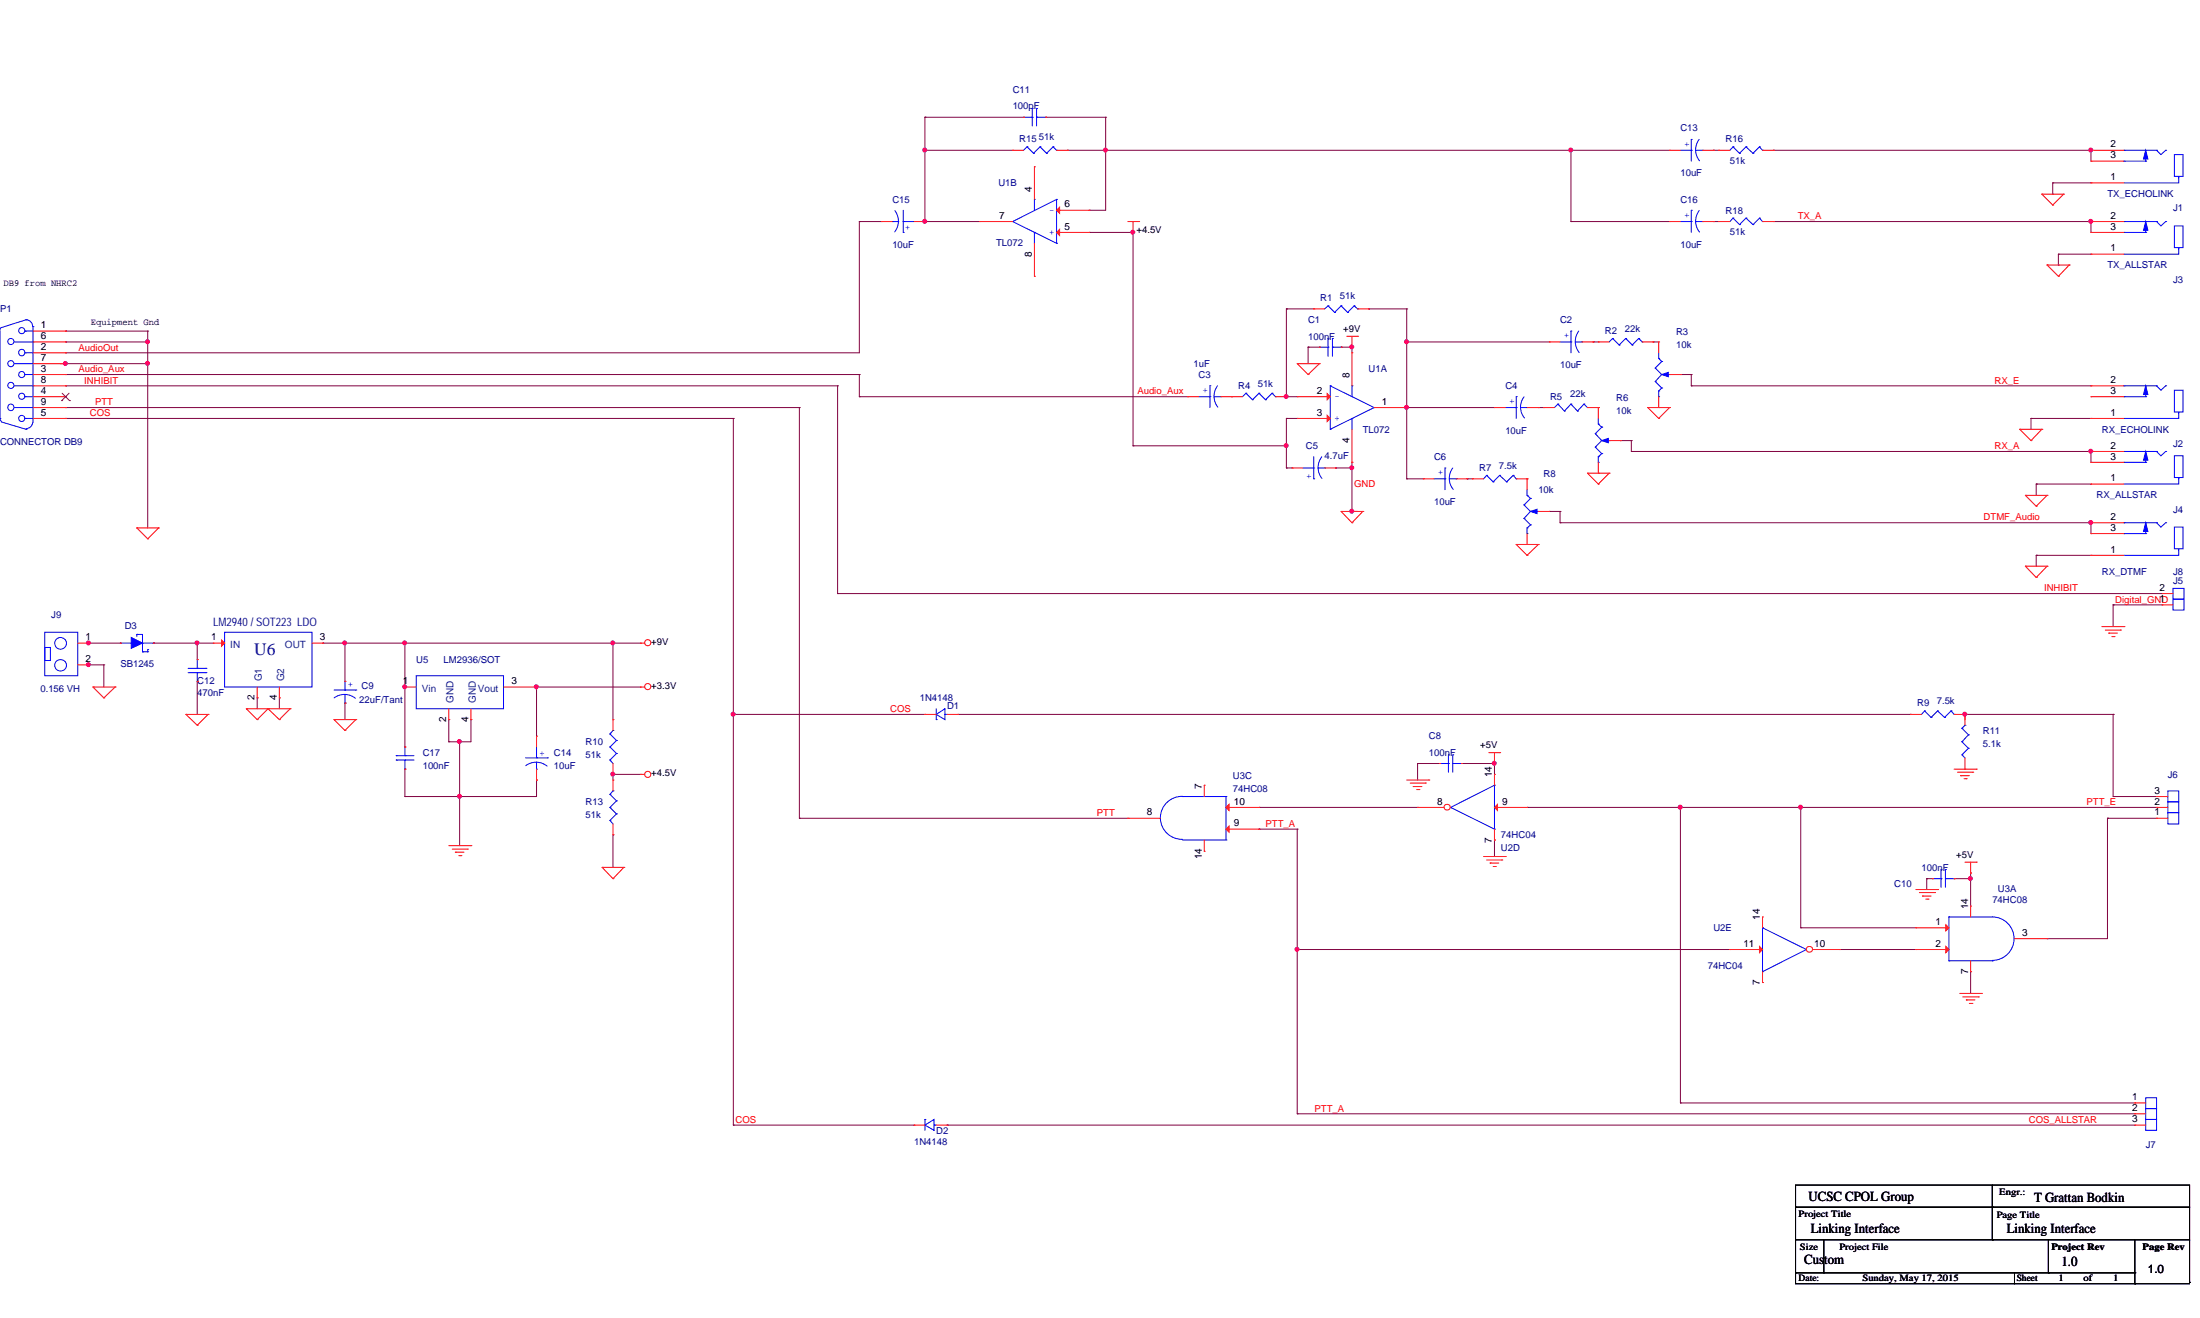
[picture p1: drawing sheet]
<svg xmlns="http://www.w3.org/2000/svg" width="214mm" height="128mm" viewBox="0 0 214 128" stroke-linecap="round" stroke-linejoin="round" font-family="sans-serif">
<g fill="none" stroke="#800040" stroke-width=".1">
<path d="M90.1 14.6h.1M90.1 11.4h.1M90.1 14.6h8.6M90.1 11.4v10.2M90.1 11.4h9.6M101.9 11.4h.1M101.9 11.4h5.8M104 14.6h.1M104 14.6h58.7M107.7 14.6h.1M107.7 11.4h.1M107.7 11.4v9.1h-1.6"/>
<path d="M153.1 14.6h.1M153.1 14.6v7M167 14.6h.1M167 14.6h.5M172.8 14.6h.1M172.8 14.6h31M200 17.8h.1M200 18.9h.1M200 17.8h3.8M200 17.8v1.1M203.8 14.6h.1M203.8 14.6v1.1"/>
<path d="M5.9 35.4h.1M5.9 35.4h8.5M6.4 32.2h.1M6.4 33.3h.1M6.4 35.4h.1M6.4 34.4h.1M6.4 39.7h.1M6.4 37.6h.1M6.4 36.5h.1M6.4 36.5h77.3M6.4 32.2h8M6.4 33.3h8"/>
<path d="M6.4 39.7h71.5M6.4 37.6h75.2M14.4 32.2h.1M14.4 35.4h.1M14.4 33.3h.1M14.4 32.2v19.2M77.9 39.7h.1M77.9 39.7v40M81.6 37.6h.1M81.6 37.6v20.2M83.7 38.6h.1M83.7 21.6h.1"/>
<path d="M83.7 36.5h.1M83.7 21.6v12.8h-77.3M83.7 21.6h2.2M83.7 38.6h32M83.7 36.5v2.1M90.1 21.6h.1M90.1 21.6h5.4M106.1 22.6h.1M106.1 20.5h.1M106.1 22.6h4.3M110.4 22.6h.1M110.4 22.6v20.8"/>
<path d="M125.3 30.1h.1M125.3 38.6h.1M125.3 38.6h1.1M125.3 30.1v8.5M125.3 30.1h2.7M127.5 33.8h.1M127.5 33.8v1.6M127.5 33.8h1.1M130.7 33.8h.1M130.7 33.8h1M131.7 33.8h.1M131.7 33.8v.6"/>
<path d="M133.3 30.1h.1M133.3 30.1h3.8M137.1 39.7h.1M137.1 33.3h.1M137.1 30.1h.1M137.1 33.3h13.9M137.1 30.1v16.5M137.1 39.7h8.5M149.9 39.7h.1M149.9 39.7h.5M153.1 21.6h.1M153.1 21.6h9.6"/>
<path d="M155.2 33.3h.1M155.2 33.3h.5M161.1 33.3h.1M161.1 33.3h.5M163.7 36.5h.1M163.7 36.5h1.1M164.8 36.5h.1M164.8 37.6h.1M164.8 37.6h39M164.8 36.5v1.1M167 21.6h.1M167 21.6h.5"/>
<path d="M172.8 21.6h31M200.6 24.8h.1M200.6 25.8h.1M200.6 24.8h3.2M200.6 24.8v1M203.8 21.6h.1M203.8 21.6v1M6.4 40.8h.1M6.4 40.8h65.1M71.5 40.8h.1M71.5 40.8v68.8M81.6 57.8h.1"/>
<path d="M81.6 57.8h129.1M110.4 43.4h.1M110.4 43.4h14.9M125.3 40.8h.1M125.3 43.4h.1M125.3 45.6h.1M125.3 40.8v4.8M125.3 40.8h1.1M125.3 45.6h.6M130.1 45.6h.1M130.1 45.6h1.6M131.7 49.8h.1"/>
<path d="M131.7 45.6h.1M131.7 45h.1M131.7 49.8h.6M131.7 45v4.8M137.1 46.6h.1M137.1 46.6h1.6M143 46.6h.1M143 46.6h.5M151 49.8h.1M151 49.8h1M152 49.8h.1M152 50.9h.1"/>
<path d="M152 49.8v1.1M152 50.9h51.8M157.9 42.9h.1M157.9 42.9h1.1M159 42.9h.1M159 44h.1M159 42.9v1.1M159 44h44.8M197.9 40.8h.1M197.9 40.8v1M197.9 40.8h5.9M198.4 47.2h.1"/>
<path d="M198.4 54.1h.1M198.4 47.2v1.1M198.4 54.1v1.1M198.4 47.2h5.4M198.4 54.1h5.4M203.8 44h.1M203.8 50.9h.1M203.8 44v1M203.8 50.9v1.1M205.9 58.9h.1M205.9 58.9h4.8M205.9 58.9v2.1"/>
<path d="M8.6 64.8h.1M8.6 62.6h.1M8.6 62.6h3.1M8.6 64.8h1.5M10.1 64.8h.1M10.1 64.8v2.1M14.9 62.6h.1M14.9 62.6h5.9M19.2 66.4h.1M19.2 62.6h.1M19.2 62.6v1.7M19.2 66.4v3.2"/>
<path d="M25.1 68h.1M25.1 68v1M27.2 68h.1M27.2 68v1M31.5 62.6h.1M31.5 62.6h30.9M33.6 68.5h.1M33.6 62.6h.1M33.6 62.6v3.8M33.6 68.5v1.6M39.5 74.9h.1M39.5 77.6h.1"/>
<path d="M39.5 62.6h.1M39.5 66.9h.1M39.5 62.6v10.2M39.5 74.9v2.7M43.7 70.1h.1M43.7 72.3h.1M43.7 70.1v2.2M44.8 77.6h.1M44.8 72.3h.1M44.8 72.3v10.1M45.9 70.1h.1M45.9 70.1v2.2h-2.2"/>
<path d="M52.3 76h.1M52.3 66.9h.1M52.3 76v1.6h-12.8M52.3 66.9v4.8M52.3 66.9h10.1M59.7 75.4h.1M59.7 62.6h.1M59.7 62.6v7.5M59.7 75.4v.6M59.7 75.4h2.7M71.5 69.6h.1M71.5 69.6h18.6"/>
<path d="M77.9 79.7h.1M77.9 79.7h32M93.3 69.6h92.8M122.7 78.6h.1M122.7 78.6h15.4M138.1 74.4h.1M138.1 74.4v1.6M138.1 74.4h2.2M142.4 74.4h.1M142.4 74.4h3.2M145.6 74.4h.1M145.6 74.4v1"/>
<path d="M148.8 78.6h.1M148.8 78.6h61.3M163.7 78.6h.1M163.7 78.6v28.8M175.5 78.6h.1M175.5 78.6v11.8M186.1 69.6h.1M191.5 69.6h.1M191.5 69.6h14.4M191.5 69.6v.5M205.4 79.7h.1M205.4 79.7v11.7h-5.9"/>
<path d="M205.4 79.7h4.7M205.9 69.6h.1M205.9 69.6v8h4.2M210.1 77.6h.1M59.7 81.3h.1M59.7 81.3v3.2M122.7 80.8h.1M122.7 80.8h3.7M126.4 92.5h.1M126.4 80.8h.1M126.4 80.8v27.7M126.4 92.5h42.2"/>
<path d="M145.6 81.8h.1M145.6 81.8v1.6M175.5 90.4h.1M175.5 90.4h11.2M179.2 92.5h.1M179.2 92.5h7.5M187.7 85.6h.1M187.7 85.6h.6M187.7 85.6v1M190.4 85.6h.1M190.4 85.6h1.6M192 94.6h.1"/>
<path d="M192 85.6h.1M192 85h.1M192 85v3.3M192 94.6v2.2M199.5 91.4h.1M71.5 109.6h.1M71.5 109.6h17.6M92.3 109.6h.1M92.3 109.6h115.7M126.4 108.5h.1M126.4 108.5h81.6M163.7 107.4h.1"/>
<path d="M163.7 107.4h44.3"/>
</g>
<g fill="#f0f" stroke="#f0f" stroke-width=".1">
<path d="M71.3 69.4h.3v.3h-.3z"/>
<path d="M14.2 35.3h.3v.2h-.3z"/>
<path d="M6.2 35.3h.3v.2h-.3z"/>
<path d="M110.2 22.5h.3v.3h-.3z"/>
<path d="M152.9 14.5h.3v.2h-.3z"/>
<path d="M107.6 14.5h.2v.2h-.2z"/>
<path d="M90 21.4h.2v.3h-.2z"/>
<path d="M90 14.5h.2v.2h-.2z"/>
<path d="M136.9 39.5h.3v.3h-.3z"/>
<path d="M14.2 33.1h.3v.3h-.3z"/>
<path d="M125.2 38.5h.3v.3h-.3z"/>
<path d="M203.6 21.4h.3v.3h-.3z"/>
<path d="M59.6 75.3h.2v.2h-.2z"/>
<path d="M136.9 33.1h.3v.3h-.3z"/>
<path d="M191.9 85.4h.2v.3h-.2z"/>
<path d="M145.5 74.2h.2v.3h-.2z"/>
<path d="M131.6 33.7h.3v.2h-.3z"/>
<path d="M125.2 43.3h.3v.2h-.3z"/>
<path d="M203.6 14.5h.3v.2h-.3z"/>
<path d="M44.6 77.4h.3v.3h-.3z"/>
<path d="M44.6 72.1h.3v.3h-.3z"/>
<path d="M59.6 62.5h.2v.3h-.2z"/>
<path d="M52.1 66.8h.3v.2h-.3z"/>
<path d="M131.6 49.7h.3v.2h-.3z"/>
<path d="M131.6 45.4h.3v.3h-.3z"/>
<path d="M8.5 64.6h.2v.3h-.2z"/>
<path d="M39.3 66.8h.3v.2h-.3z"/>
<path d="M19.1 62.5h.2v.3h-.2z"/>
<path d="M8.5 62.5h.2v.3h-.2z"/>
<path d="M39.3 62.5h.3v.3h-.3z"/>
<path d="M33.5 62.5h.2v.3h-.2z"/>
<path d="M203.6 50.8h.3v.2h-.3z"/>
<path d="M203.6 43.8h.3v.3h-.3z"/>
<path d="M175.3 78.5h.3v.3h-.3z"/>
<path d="M126.2 92.3h.3v.3h-.3z"/>
<path d="M163.6 78.5h.3v.3h-.3z"/>
<path d="M191.3 69.4h.3v.3h-.3z"/>
</g>
<g fill="none" stroke="#f00" stroke-width=".1">
<path d="M199 18.9h.1M199 18.9h2.1M199 18.9l1 1.1M200 20h.1M201.1 18.9h.1M201.1 18.9l-1.1 1.1M109.9 21.6h1.1M110.4 22.6h.1M110.4 21.6v1M111 21.6h.1M126.4 35.4h.1M126.4 35.4h2.2"/>
<path d="M126.4 35.4l1.1 1.1M127.5 36.5h.1M128.6 35.4h.1M128.6 35.4l-1.1 1.1M131.2 32.8h1.1M131.7 33.8h.1M131.7 32.8v1M132.3 32.8h.1M160.6 39.7h.1M160.6 39.7h2.1M160.6 39.7l1 1.1M162.7 39.7h.1"/>
<path d="M162.7 39.7l-1.1 1.1M199.5 25.8h.1M199.5 25.8h2.1M199.5 25.8l1.1 1.1M200.6 26.9h.1M201.6 25.8h.1M201.6 25.8l-1 1.1M13.3 51.4h.1M13.3 51.4h2.2M13.3 51.4l1.1 1.1M14.4 52.5h.1M15.5 51.4h.1"/>
<path d="M15.5 51.4l-1.1 1.1M130.7 49.8h.1M130.7 49.8h2.1M130.7 49.8l1 1.1M131.7 50.9h.1M132.8 49.8h.1M132.8 49.8l-1.1 1.1M147.7 53h.1M147.7 53h2.2M147.7 53l1.1 1.1M148.8 54.1h.1M149.9 53h.1"/>
<path d="M149.9 53l-1.1 1.1M154.7 46.1h.1M154.7 46.1h2.1M154.7 46.1l1 1.1M155.7 47.2h.1M156.8 46.1h.1M156.8 46.1l-1.1 1.1M161.6 40.8h.1M196.8 41.8h.1M196.8 41.8h2.2M196.8 41.8l1.1 1.1M197.4 55.2h.1"/>
<path d="M197.4 48.3h.1M197.4 55.2h2.1M197.4 55.2l1 1.1M197.4 48.3h2.1M197.4 48.3l1 1M197.9 42.9h.1M198.4 56.3h.1M198.4 49.3h.1M199 41.8h.1M199 41.8l-1.1 1.1M199.5 55.2h.1M199.5 48.3h.1"/>
<path d="M199.5 55.2l-1.1 1.1M199.5 48.3l-1.1 1M9.1 66.9h.1M9.1 66.9h2.1M9.1 66.9l1 1.1M10.1 68h.1M11.2 66.9h.1M11.2 66.9l-1.1 1.1M18.1 69.6h.1M18.1 69.6h2.2M18.1 69.6l1.1 1M19.2 70.6h.1"/>
<path d="M20.3 69.6h.1M20.3 69.6l-1.1 1M24 69h.1M24 69h4.3M24 69l1.1 1.1M25.1 70.1h.1M26.1 69h.1M26.1 69l-1 1.1M26.1 69l1.1 1.1M27.2 70.1h.1M28.3 69h.1M28.3 69l-1.1 1.1"/>
<path d="M32.6 70.1h.1M32.6 70.1h2.1M32.6 70.1l1 1.1M33.6 71.2h.1M34.7 70.1h.1M34.7 70.1l-1.1 1.1M52.3 71.7h.1M52.3 76h.1M52.3 71.7v1.1M52.3 74.9v1.1M62.4 62.6h.1M62.4 66.9h.1"/>
<path d="M62.4 75.4h.1M62.4 66.9h.4M62.4 62.6h.4M62.4 75.4h.4M137.1 76h2.1M137.4 76.3h1.5M137.7 76.6h.1M137.7 76.6h.9M138 76.9h.3M138.3 76.9h.1M138.9 76.3h.1M139.2 76h.1"/>
<path d="M145.1 73.3h1M145.6 74.4h.1M145.6 73.3v1.1M146.1 73.3h.1M190.4 74.9h2.2M190.8 75.2h1.4M191.1 75.6h.1M191.1 75.6h.8M191.4 75.9h.2M191.6 75.9h.1M192.2 75.2h.1M192.6 74.9h.1"/>
<path d="M204.8 61h2.2M205.1 61.4h1.5M205.5 61.7h.1M205.5 61.7h.8M205.8 62h.2M206 62h.1M206.6 61.4h.1M207 61h.1M43.7 82.4h2.2M44.1 82.7h1.5M44.4 83h.1M44.4 83h.8"/>
<path d="M44.7 83.3h.2M44.9 83.3h.1M45.6 82.7h.1M45.9 82.4h.1M58.7 84.5h.1M58.7 84.5h2.1M58.7 84.5l1 1.1M59.7 85.6h.1M60.8 84.5h.1M60.8 84.5l-1.1 1.1M144.6 83.4h2.1M144.9 83.8h1.4"/>
<path d="M145.2 84.1h.1M145.2 84.1h.8M145.5 84.4h.2M145.7 84.4h.1M146.3 83.8h.1M146.7 83.4h.1M168.6 92.5h.1M168.6 92.5h3.1M186.7 86.6h2.1M187 86.9h1.5M187.3 87.3h.1M187.3 87.3h.9"/>
<path d="M187.7 87.6h.2M187.9 87.6h.1M188.5 86.9h.1M188.8 86.6h.1M191 96.8h2.1M191.3 97.1h1.5M191.5 84h1.1M191.6 97.4h.1M191.6 97.4h.8M191.9 97.7h.3M192 85h.1M192 84v1"/>
<path d="M192.2 97.7h.1M192.6 84h.1M192.8 97.1h.1M193.1 96.8h.1"/>
<circle cx="63.1" cy="75.4" r=".3"/>
<circle cx="63.1" cy="62.6" r=".3"/>
<circle cx="63.1" cy="66.9" r=".3"/>
</g>
<g fill="none" stroke="#000" stroke-width=".1">
<path d="M175 115.4h38.4v2.2h-38.4zM175 117.6h38.4v3.2h-38.4zM194.1 117.6h.1M194.1 115.4v5.4M175 124h21.3v1h-21.3zM175 124h.1M175 120.8v3.2M177.7 124h.1M177.7 120.8v3.2M194.1 120.8h.1M196.3 124h11.7v1h-11.7zM199.6 124h.1"/>
<path d="M199.6 120.8v3.2M208 124h.1M208 125h.1M208 120.8v3.2M208 125h5.4M213.4 124.9h.1M213.4 120.8v4.1"/>
</g>
<g fill="none" stroke="#00f" stroke-width=".1">
<path d="M51.2 73.8h2.1M52.3 74.2a1.69 1.69 0 0 1 1 .4M52.3 74.2a1.69 1.69 0 0 0-1.1 .4M52.3 74.9h.1M52.3 73.8h.1M52.3 72.8v1M52.3 74.2v.7M53.3 73.8h.1M171.7 94.6h.1M171.7 90.4h.1M171.7 90.4l4.3 2.1M171.7 90.4v4.2"/>
<path d="M176 92.5h.1M176 92.5l-4.3 2.1"/>
</g>
<path d="M171.4 92.2l.3 .3-.3 .3z" fill="#f00" stroke="#f00" stroke-width=".1"/>
<circle cx="176.3" cy="92.5" r=".29" fill="#fff" stroke="#f00" stroke-width=".1"/>
<g fill="none" stroke="#f00" stroke-width=".1">
<path d="M99.7 11.4h.1M100.8 16.2h.1M100.8 16.2v3.2M101.9 11.4h.1M162.7 14.6h.1M162.7 14.6h1M165.9 14.6h1.1M167 14.6h.1M203.8 17.8h.1M203.8 14.6h.1M203.8 15.7h.1M203.8 17.8h3.2"/>
<path d="M203.8 14.6h3.2M203.8 15.7h3.2M3.2 38.6h3.2M3.2 39.7h3.2M3.2 33.3h3.2M3.2 37.6h3.2M3.2 36.5h3.2M3.2 35.4h3.2M3.2 34.4h3.2M3.2 32.2h3.2M6.4 39.7h.1M6.4 38.6h.1"/>
<path d="M6.4 37.6h.1M6.4 36.5h.1M6.4 35.4h.1M6.4 34.4h.1M6.4 33.3h.1M6.4 32.2h.1M95.5 21.6h.1M95.5 21.6h3.2M100.8 26.9h.1M100.8 23.7v3.2M103 22.6h3.1M103 20.5h3.1"/>
<path d="M106.1 22.6h.1M106.1 20.5h.1M120 38.6h.1M120 38.6h1.1M124.3 38.6h1M125.3 38.6h.1M126.4 38.6h.1M126.4 38.6h3.2M131.7 34.4h.1M131.7 34.4v3.2M133.9 39.7h3.2M137.1 39.7h.1"/>
<path d="M155.7 33.3h.1M155.7 33.3h1.1M160 33.3h1.1M161.1 33.3h.1M203.8 37.6h.1M203.8 38.6h.1M203.8 38.6h3.2M203.8 37.6h3.2M3.2 40.8h3.2M6.4 40.8h.1M125.9 45.6h.1M125.9 45.6h1.1"/>
<path d="M126.4 40.8h.1M126.4 40.8h3.2M129.1 45.6h1M130.1 45.6h.1M131.7 45h.1M131.7 41.8v3.2M143.5 46.6h.1M143.5 46.6h1.1M147.7 46.6h1.1M148.8 46.6h.1M203.8 40.8h.1M203.8 40.8h3.2"/>
<path d="M210.7 58.9h.1M210.7 57.8h.1M210.7 58.9h1.1M210.7 57.8h1.1M7.6 62.6h1M7.6 64.8h1M8.6 62.6h.1M8.6 64.8h.1M33.6 66.4h.1M33.6 68.5h.1M39.5 66.9h.1M39.5 74.9h.1"/>
<path d="M39.5 72.8h.1M39.5 66.9h1.1M43.7 70.1h.1M43.7 69v1.1M45.9 70.1h.1M45.9 69v1.1M49.1 66.9h3.2M52.3 66.9h.1M59.7 76h.1M59.7 75.4h.1M59.7 70.1h.1M59.7 70.1v1.1"/>
<path d="M59.7 74.4v1M59.7 76v1M90.1 69.6h.1M90.1 69.6h1.1M92.3 69.6h1M93.3 69.6h.1M109.9 79.7h.1M109.9 79.7h3.2M117.3 76.5h.1M117.3 76.5v1.1M119.5 78.6h3.2M122.7 78.6h.1"/>
<path d="M145.6 78.6h3.2M148.8 78.6h.1M210.1 79.7h.1M210.1 78.6h.1M210.1 77.6h.1M210.1 78.6h1.1M210.1 79.7h1.1M210.1 77.6h1.1M59.7 81.3h.1M59.7 80.3v1M117.3 82.9h.1M117.3 81.8v1.1"/>
<path d="M119.5 80.8h3.2M122.7 80.8h.1M171.7 89.3h.1M171.7 95.7h.1M171.7 89.3v1.1M171.7 94.6v1.1M176.7 92.5h2.5M179.2 92.5h.1M89.1 109.6h.1M89.1 109.6h1M91.2 109.6h1.1M92.3 109.6h.1"/>
<path d="M208 107.4h.1M208 108.5h.1M208 109.6h.1M208 107.4h1.1M208 108.5h1.1M208 109.6h1.1"/>
</g>
<g fill="none" stroke="#00f" stroke-width=".1">
<path d="M99.7 11.4h.9M100.6 11.4h.1M100.6 10.6h.1M100.6 10.6v1.7M100.8 19.4h.1M100.8 19.4v1.1M101 10.6h.1M101 11.4h.1M101 11.4h.9M101 10.6v1.7M103 19.4h.1M103 19.4l-4.3 2.2"/>
<path d="M103 19.4v4.3M163.7 14.6h1.1M164.8 13.6h.1M164.8 14.6h.1M164.8 13.6v2.1M165.2 14.6h.7M165.2 14.6a1.69 1.69 0 0 0 .4 1.1M165.6 13.6a1.69 1.69 0 0 0-.4 1M165.9 14.6h.1M207 14.6h.1M207 15.7h.1M207 14.6h3.1"/>
<path d="M207 15.7h2.1M209.1 15.7h.1M209.1 14.6v1.1M210.1 14.6h.1M210.1 14.6l.5 .5 .4-.5M211 14.6h.1M211.9 15.1h.8v2.1h-.8zM212.3 17.3v-.1v.6h-5.3M0 32.2v8.6M.1 31.9l-.1 .4M1.4 37.6h1.8M1.4 39.7h1.8"/>
<path d="M1.4 35.4h1.8M1.4 33.3h1.8M2.5 38.6h.1M2.5 36.5h.1M2.5 34.4h.1M2.5 32.2h.1M2.5 38.6h.7M2.5 36.5h.7M2.5 34.4h.7M2.5 32.2h.7M2.5 31.1h.1M2.5 31.1h.1a.63 .63 0 0 1 .6 .7"/>
<path d="M2.5 31.1l-2.4 .8M3.2 39.7h.1M3.2 37.6h.1M3.2 35.4h.1M3.2 33.3h.1M3.2 31.8h.1M3.2 31.8v9.4M98.7 21.6h.1M98.7 21.6l4.3 2.1M100.8 22.6h.1M100.8 22.6v1.1M103 23.7h.1"/>
<path d="M121.4 38.3h.1M121.4 38.3l-.3 .3M121.4 38.3l.6 .6M122 38.9h.1M122.7 38.3h.1M122.7 38.3l-.7 .6M122.7 38.3l.6 .6M123.3 38.9h.1M124 38.3h.1M124 38.3l-.7 .6M124 38.3l.3 .3M124.3 38.6h.1"/>
<path d="M129.6 37.6h.1M129.6 37.6l4.3 2.1M129.6 37.6v4.2M131.7 37.6h.1M131.7 37.6v1M133.9 39.7h.1M133.9 39.7l-4.3 2.1M157.1 33h.1M157.1 33l-.3 .3M157.1 33l.7 .6M157.8 33.6h.1M158.4 33h.1"/>
<path d="M158.4 33l-.6 .6M158.4 33l.6 .6M159 33.6h.1M159.7 33h.1M159.7 33l-.7 .6M159.7 33l.3 .3M160 33.3h.1M207 37.6h.1M207 38.6h.1M207 37.6h3.1M207 38.6h2.1M209.1 38.6h.1"/>
<path d="M209.1 37.6v1M210.1 37.6h.1M210.1 37.6l.5 .4 .4-.4M211 37.6h.1M211.9 38h.8v2.1h-.8zM0 40.8l.2 .3M0 40.8h.1M.1 41.1l2.4 .7M2.5 40.8h.1M2.5 40.8h.7M2.5 41.8h.1M3.2 41.2a.63 .63 0 0 1-.7 .6"/>
<path d="M127 45.6h1M128 46.6h.1M128 45.6h.1M128 44.5v2.1M128.4 45.6h.7M128.4 45.6a1.69 1.69 0 0 0 .4 1M128.8 44.5a1.69 1.69 0 0 0-.4 1.1M129.1 45.6h.1M129.6 41.8h.1M131.7 40.8h.1M131.7 40.8v1M144.9 46.3h.1"/>
<path d="M144.9 46.3l-.3 .3M144.9 46.3l.6 .6M145.5 46.9h.1M146.1 46.3h.1M146.1 46.3l-.6 .6M146.1 46.3l.7 .6M146.8 46.9h.1M147.4 46.3h.1M147.4 46.3l-.6 .6M147.4 46.3l.3 .3M147.7 46.6h.1M211.8 58.4h1v1h-1z"/>
<path d="M211.8 57.3h1v1.1h-1zM212.3 40.3v-.2v.7h-5.3M4.4 61.6h3.2v4.2h-3.2zM4.4 63.1h.5v1.2h-.5zM32.6 67.2h2.1M33.6 67.6a1.69 1.69 0 0 1 1 .4M33.6 67.6a1.69 1.69 0 0 0-1 .4M33.6 68.5h.1M33.6 67.2h.1M33.6 66.4v.8M33.6 67.6v.9M34.7 67.2h.1"/>
<path d="M38.6 73.6h.1M38.6 74h.1M38.6 73.6h1.7M38.6 74h1.7M39.5 74h.1M39.5 73.6h.1M39.5 72.8v.8M39.5 74v.9M40.6 65.8h8.5v3.2h-8.5zM59.4 79.9h.1M59.4 78.6h.1M59.4 77.4h.1"/>
<path d="M59.4 74h.1M59.4 72.8h.1M59.4 71.5h.1M59.4 79.9l.3 .4M59.4 78.6l.7 .7M59.4 77.4l.7 .6M59.4 74l.3 .4M59.4 72.8l.7 .6M59.4 71.5l.7 .6M59.7 77h.1M59.7 71.2h.1M59.7 77l-.3 .4"/>
<path d="M59.7 71.2l-.3 .3M60.1 79.3h.1M60.1 78h.1M60.1 73.4h.1M60.1 72.1h.1M60.1 79.3l-.7 .6M60.1 78l-.7 .6M60.1 73.4l-.7 .6M60.1 72.1l-.7 .7M91.2 69.6l.9-.6v1.1zM91.2 70.1h.1M91.2 69v1.1"/>
<path d="M92.1 69.6h.1M92.1 69.6h.2M115.2 77.6h.1M115.2 77.6h4.3M115.2 77.6a2.1 2.1 0 0 0-2.1 2.1 2.1 2.1 0 0 0 2.1 2.1M119.5 77.6h.1M119.5 77.6v4.2M141.4 78.6h.1M141.4 78.6l4.2 2.2M145.6 76.5h.1M145.6 76.5l-4.2 2.1M145.6 76.5v4.3"/>
<path d="M211.2 79.2h1.1v1.1h-1.1zM211.2 77h1.1v1.1h-1.1zM211.2 78.1h1.1v1.1h-1.1zM115.2 81.8h4.3M119.5 81.8h.1M145.6 80.8h.1M90.1 109.6l.9-.6v1.1zM90.1 109h.1M90.1 109v1.1M91 109.6h.1M91 109.6h.2M209.1 106.9h1v1.1h-1z"/>
<path d="M209.1 109h1v1.1h-1zM209.1 108h1v1h-1z"/>
<circle cx="1" cy="39.7" r=".31"/>
<circle cx="1.1" cy="35.4" r=".3"/>
<circle cx="1.1" cy="37.5" r=".3"/>
<circle cx="1.1" cy="33.3" r=".3"/>
<circle cx="2.1" cy="34.3" r=".31"/>
<circle cx="2.1" cy="38.6" r=".3"/>
<circle cx="2.1" cy="36.5" r=".3"/>
<circle cx="2.1" cy="32.2" r=".3"/>
<circle cx="2.1" cy="40.8" r=".3"/>
<circle cx="5.9" cy="62.7" r=".57"/>
<circle cx="5.9" cy="64.8" r=".56"/>
</g>
<g fill="#f00" stroke="#f00" stroke-width=".1">
<path d="M129.3 40.5l.3 .3-.3 .3z"/>
<path d="M129.3 38.3l.3 .3-.3 .3z"/>
<path d="M119.5 80.8l.3-.3v.6z"/>
<path d="M119.5 78.6l.3-.2v.5z"/>
<path d="M103 22.6l.3-.3v.6z"/>
<path d="M103 20.5l.3-.3v.6z"/>
<path d="M145.6 78.6l.3-.2v.5z"/>
</g>
<g fill="#00f" stroke="#00f" stroke-width=".1">
<path d="M209.1 37.6l.2 .8h-.4z"/>
<path d="M209.1 14.6l.2 .9h-.4z"/>
</g>
<path d="M6 39h.1M6.1 38.3l.7 .7M6.7 38.3l-.7 .7M6.8 39h.1" fill="none" stroke="#804000" stroke-width=".1"/>
<circle cx="141" cy="78.6" r=".29" fill="#fff" stroke="#f00" stroke-width=".1"/>
<g fill="none" stroke="#f00" stroke-width=".1">
<path d="M98.7 14.6h.1M98.7 14.6h1M103 14.6h1M104 14.6h.1M167.5 14.6h.1M167.5 14.6h1.1M171.7 14.6h1.1M172.8 14.6h.1M85.9 21.6h.1M85.9 21.6h1.1M89.1 21.6h1M90.1 21.6h.1"/>
<path d="M115.7 38.6h.1M115.7 38.6h1.1M119 38.6h1M120 38.6h.1M128 30.1h.1M128 30.1h1.1M128.6 33.8h.1M130.7 33.8h.1M132.3 30.1h1M133.3 30.1h.1M145.6 39.7h.1M145.6 39.7h1.1"/>
<path d="M148.8 39.7h1.1M149.9 39.7h.1M150.4 39.7h.1M150.4 39.7h1.1M151 33.3h.1M151 33.3h1M154.1 33.3h1.1M154.7 39.7h1M155.2 33.3h.1M155.7 39.7h.1M155.7 39.7v1.1M161.6 33.3h.1"/>
<path d="M161.6 39.7h.1M161.6 33.3v1.1M161.6 38.6v1.1M162.7 21.6h.1M162.7 36.5h1M162.7 21.6h1M163.7 36.5h.1M165.9 21.6h1.1M167 21.6h.1M167.5 21.6h.1M167.5 21.6h1.1M171.7 21.6h1.1"/>
<path d="M172.8 21.6h.1M203.8 24.8h.1M203.8 21.6h.1M203.8 22.6h.1M203.8 21.6h3.2M203.8 24.8h3.2M203.8 22.6h3.2M138.7 46.6h.1M138.7 46.6h1M141.9 46.6h1.1M143 46.6h.1M148.8 46.6h.1"/>
<path d="M148.8 53h.1M148.8 46.6v1.1M148.8 52v1M149.9 49.8h1.1M151 49.8h.1M155.7 46.1h.1M155.7 45v1.1M156.8 42.9h1.1M157.9 42.9h.1M203.8 47.2h.1M203.8 44h.1M203.8 45h.1"/>
<path d="M203.8 54.1h.1M203.8 50.9h.1M203.8 52h.1M203.8 47.2h3.2M203.8 44h3.2M203.8 45h3.2M203.8 54.1h3.2M203.8 50.9h3.2M203.8 52h3.2M11.7 62.6h.1M14.9 62.6h.1M19.2 64.3h.1"/>
<path d="M19.2 66.4h.1M20.8 62.6h.1M20.8 62.6h1.1M25.1 68h.1M25.1 66.9v1.1M27.2 68h.1M27.2 66.9v1.1M30.4 62.6h1.1M31.5 62.6h.1M138.1 78.6h.1M138.1 78.6h2.6M140.3 74.4h.1"/>
<path d="M142.4 74.4h.1M145.6 75.4h.1M145.6 75.4v1.1M186.1 69.6h.1M186.1 69.6h1.1M190.4 69.6h1.1M191.5 69.6h.1M191.5 74.9h.1M191.5 69.6v1M191.5 73.8v1.1M145.6 81.8h.1M145.6 80.8v1"/>
<path d="M186.7 90.4h.1M186.7 92.5h.1M186.7 90.4h3.2M186.7 92.5h3.2M188.3 85.6h.1M190.4 85.6h.1M192 88.3h.1M192 94.6h.1M192 88.3v1M192 93.6v1M196.3 91.4h3.2M199.5 91.4h.1"/>
</g>
<g fill="none" stroke="#00f" stroke-width=".1">
<path d="M100.1 14.3h.1M100.1 14.3l-.4 .3M100.1 14.3l.6 .6M100.7 14.9h.1M101.3 14.3h.1M101.3 14.3l-.6 .6M101.3 14.3l.7 .6M102 14.9h.1M102.6 14.3h.1M102.6 14.3l-.6 .6M102.6 14.3l.4 .3M103 14.6h.1"/>
<path d="M168.9 14.3h.1M168.9 14.3l-.3 .3M168.9 14.3l.6 .6M169.5 14.9h.1M170.1 14.3h.1M170.1 14.3l-.6 .6M170.1 14.3l.7 .6M170.8 14.9h.1M171.4 14.3h.1M171.4 14.3l-.6 .6M171.4 14.3l.3 .3M171.7 14.6h.1"/>
<path d="M87 21.6h.1M87 21.6h.6M87.2 20.5a1.69 1.69 0 0 1 0 2.1M88 22.6h.1M88 21.6h.1M88 21.6h1.1M88 20.5v2.1M116.8 38.6h1.1M117.9 37.6h.1M117.9 38.6h.1M117.9 37.6v2.1M118.3 38.6h.7"/>
<path d="M118.6 37.6a1.71 1.71 0 0 0 .1 2.1M119 38.6h.1M128.6 33.8h.8M129.4 33.8h.1M129.4 33h.1M129.4 29.8h.1M129.4 33v1.7M129.4 29.8l-.3 .3M129.4 29.8l.6 .6M129.8 33h.1M129.8 33.8h.1M129.8 33.8h.9"/>
<path d="M129.8 33v1.7M130 30.4h.1M130.7 29.8h.1M130.7 29.8l-.7 .6M130.7 29.8l.6 .6M131.3 30.4h.1M132 29.8h.1M132 29.8l-.7 .6M132 29.8l.3 .3M132.3 30.1h.1M146.7 39.7h1M147.7 38.6h.1"/>
<path d="M147.7 39.7h.1M147.7 38.6v2.2M148.2 39.7h.6M148.2 39.7a1.66 1.66 0 0 0 .4 1M148.5 38.7a1.65 1.65 0 0 0-.3 1M148.8 39.7h.1M151.8 39.4h.1M151.8 39.4l-.3 .3M151.8 39.4l.6 .6M152 33.3h1.1M153.1 39.4h.1M153.1 32.2h.1"/>
<path d="M153.1 33.3h.1M153.1 39.4l-.7 .6M153.1 39.4l.6 .6M153.1 32.2v2.2M153.5 33.3h.6M153.5 33.3a1.69 1.69 0 0 0 .4 1M153.8 32.2a1.69 1.69 0 0 0-.3 1.1M154.1 33.3h.1M154.3 39.4h.1M154.3 39.4l-.6 .6M154.3 39.4l.4 .3M154.7 39.7h.1"/>
<path d="M161.3 35.8h.1M161.3 37.2h.1M161.3 35.8l.6 .7M161.3 37.2l.6 .6M161.6 34.9h.1M161.6 38.1h.1M161.6 38.6h.1M161.6 34.4v.5M161.6 38.1v.5M161.6 34.9l.3 .3M161.9 35.2h.1M161.9 36.5h.1"/>
<path d="M161.9 37.8h.1M161.9 35.2l-.6 .6M161.9 36.5l-.6 .7M161.9 37.8l-.3 .3M162.5 36.5h.2M162.7 36.5h.1M163.7 21.6h1.1M164.8 20.5h.1M164.8 21.6h.1M164.8 20.5v2.1M165.2 21.6h.7M165.2 21.6a1.69 1.69 0 0 0 .4 1"/>
<path d="M165.6 20.5a1.69 1.69 0 0 0-.4 1.1M165.9 21.6h.1M168.9 21.2h.1M168.9 21.2l-.3 .4M168.9 21.2l.6 .7M169.5 21.9h.1M170.1 21.2h.1M170.1 21.2l-.6 .7M170.1 21.2l.7 .7M170.8 21.9h.1M171.4 21.2h.1M171.4 21.2l-.6 .7"/>
<path d="M171.4 21.2l.3 .4M171.7 21.6h.1M207 21.6h.1M207 22.6h.1M207 21.6h3.1M207 22.6h2.1M209.1 22.6h.1M209.1 21.6v1M210.1 21.6h.1M210.1 21.6l.5 .4 .4-.4M211 21.6h.1M211.9 22h.8v2.1h-.8z"/>
<path d="M212.3 24.2v-.1v.7h-5.3M139.7 46.6h1.1M140.8 45.6h.1M140.8 46.6h.1M140.8 45.6v2.1M141.2 46.6h.7M141.2 46.6a1.69 1.69 0 0 0 .4 1.1M141.6 45.6a1.69 1.69 0 0 0-.4 1M141.9 46.6h.1M148.5 49.2h.1M148.5 50.5h.1M148.5 49.2l.6 .6"/>
<path d="M148.5 50.5l.6 .6M148.8 48.3h.1M148.8 51.4h.1M148.8 52h.1M148.8 47.7v.6M148.8 51.4v.6M148.8 48.3l.3 .2M149.1 48.5h.1M149.1 49.8h.1M149.1 51.1h.1M149.1 48.5l-.6 .7M149.1 49.8l-.6 .7"/>
<path d="M149.1 51.1l-.3 .3M149.7 49.8h.2M149.9 49.8h.1M152.4 40h.1M153.7 40h.1M155.4 42.2h.1M155.4 43.6h.1M155.4 42.2l.7 .7M155.4 43.6l.7 .6M155.7 41.3h.1M155.7 44.5h.1M155.7 45h.1"/>
<path d="M155.7 40.8v.5M155.7 44.5v.5M155.7 41.3l.4 .3M156.1 41.6h.1M156.1 42.9h.1M156.1 44.2h.1M156.1 41.6l-.7 .6M156.1 42.9l-.7 .7M156.1 44.2l-.4 .3M156.6 42.9h.2M156.8 42.9h.1M207 44h.1"/>
<path d="M207 45h.1M207 50.9h.1M207 52h.1M207 44h3.1M207 45h2.1M207 50.9h3.1M207 52h2.1M209.1 45h.1M209.1 52h.1M209.1 44v1M209.1 50.9v1.1M210.1 44h.1"/>
<path d="M210.1 50.9h.1M210.1 44l.5 .4 .4-.4M210.1 50.9l.5 .4 .4-.4M211 44h.1M211 50.9h.1M211.9 44.4h.8v2.1h-.8zM211.9 51.3h.8v2.2h-.8zM212.3 46.6v-.1v.7h-5.3M212.3 53.6v-.1v.6h-5.3M11.7 62.6h1.1M12.8 62.6h.1M13.3 61.8h.1"/>
<path d="M13.3 61.8h.6v1.7M13.3 61.8v.2M13.9 63.5h.1M13.9 62.6h1M13.9 63.5h.5M14.4 63.5h.1M14.4 63.3h.1M14.4 63.3v.2M14.9 62.6h.1M18.3 65.5h1.8M18.3 65.1h1.8M19.2 65.1h.1"/>
<path d="M19.2 65.5h.1M19.2 64.3v.8M19.2 65.5v.9M20.1 65.5h.1M20.1 65.1h.1M21.9 61.6h8.5v5.3h-8.5zM140.3 74.4h.8M141.1 74.4h.1M141.1 73.5h.1M141.1 73.5v1.7M141.6 73.5h.1M141.6 74.4h.1"/>
<path d="M141.6 74.4h.8M141.6 73.5v1.7M187.5 69.2h.1M187.5 69.2l-.3 .4M187.5 69.2l.7 .7M188.2 69.9h.1M188.8 69.2h.1M188.8 69.2l-.6 .7M188.8 69.2l.7 .7M189.5 69.9h.1M190.1 69.2h.1M190.1 69.2l-.6 .7"/>
<path d="M190.1 69.2l.3 .4M190.4 69.6h.1M191.2 73.5h.1M191.2 72.3h.1M191.2 70.9h.1M191.2 73.5l.3 .3M191.2 72.3l.6 .6M191.2 70.9l.6 .7M191.5 70.6h.1M191.5 70.6l-.3 .3M191.8 72.9h.1M191.8 71.6h.1"/>
<path d="M191.8 72.9l-.6 .6M191.8 71.6l-.6 .7M188.3 85.6h.8M189.1 85.6h.1M189.1 84.7h.1M189.1 84.7v1.7M189.6 84.7h.1M189.6 85.6h.1M189.6 85.6h.8M189.6 84.7v1.7M189.9 89.3h.1M189.9 93.6h.1"/>
<path d="M189.9 89.3h4.2a2.12 2.12 0 0 1 2.2 2.1 2.12 2.12 0 0 1-2.2 2.1M189.9 89.3v4.3M189.9 93.6h4.2M194.1 93.6h.1"/>
</g>
<g fill="#00f" stroke="#00f" stroke-width=".1">
<path d="M209.1 44l.2 .8h-.4z"/>
<path d="M161.9 36.5l.7-.2v.4z"/>
<path d="M149.1 49.8l.7-.2v.4z"/>
<path d="M156.1 42.9l.6-.2v.4z"/>
<path d="M209.1 50.9l.2 .9h-.4z"/>
<path d="M12.8 62.1l1.1 .5-1.1 .6z"/>
<path d="M209.1 21.6l.2 .8h-.4z"/>
</g>
<g fill="#f00" stroke="#f00" stroke-width=".1">
<path d="M21.6 62.3l.3 .3-.3 .3z"/>
<path d="M189.6 90.1l.3 .3-.3 .3z"/>
<path d="M189.6 92.2l.3 .3-.3 .3z"/>
</g>
<g fill="#f0f" stroke="#f0f" stroke-width=".1">
<path d="M71.3 69.4h.3v.3h-.3z"/>
<path d="M14.2 35.3h.3v.2h-.3z"/>
<path d="M6.2 35.3h.3v.2h-.3z"/>
<path d="M110.2 22.5h.3v.3h-.3z"/>
<path d="M152.9 14.5h.3v.2h-.3z"/>
<path d="M107.6 14.5h.2v.2h-.2z"/>
<path d="M90 21.4h.2v.3h-.2z"/>
<path d="M90 14.5h.2v.2h-.2z"/>
<path d="M136.9 39.5h.3v.3h-.3z"/>
<path d="M14.2 33.1h.3v.3h-.3z"/>
<path d="M125.2 38.5h.3v.3h-.3z"/>
<path d="M203.6 21.4h.3v.3h-.3z"/>
<path d="M59.6 75.3h.2v.2h-.2z"/>
<path d="M136.9 33.1h.3v.3h-.3z"/>
<path d="M191.9 85.4h.2v.3h-.2z"/>
<path d="M145.5 74.2h.2v.3h-.2z"/>
<path d="M131.6 33.7h.3v.2h-.3z"/>
<path d="M125.2 43.3h.3v.2h-.3z"/>
<path d="M203.6 14.5h.3v.2h-.3z"/>
<path d="M44.6 77.4h.3v.3h-.3z"/>
<path d="M44.6 72.1h.3v.3h-.3z"/>
<path d="M59.6 62.5h.2v.3h-.2z"/>
<path d="M52.1 66.8h.3v.2h-.3z"/>
<path d="M131.6 49.7h.3v.2h-.3z"/>
<path d="M131.6 45.4h.3v.3h-.3z"/>
<path d="M8.5 64.6h.2v.3h-.2z"/>
<path d="M39.3 66.8h.3v.2h-.3z"/>
<path d="M19.1 62.5h.2v.3h-.2z"/>
<path d="M8.5 62.5h.2v.3h-.2z"/>
<path d="M39.3 62.5h.3v.3h-.3z"/>
<path d="M33.5 62.5h.2v.3h-.2z"/>
<path d="M203.6 50.8h.3v.2h-.3z"/>
<path d="M203.6 43.8h.3v.3h-.3z"/>
<path d="M175.3 78.5h.3v.3h-.3z"/>
<path d="M126.2 92.3h.3v.3h-.3z"/>
<path d="M163.6 78.5h.3v.3h-.3z"/>
<path d="M191.3 69.4h.3v.3h-.3z"/>
</g>
<text font-size="1.7" fill="#000080" x="24.8" y="63.8">U6</text>
<g font-size="1.4">
<text x="176.2" y="117">UCSC CPOL Group</text>
<text x="198.2" y="117.1">T Grattan Bodkin</text>
<text x="175.8" y="123.1">Custom</text>
<text x="176.4" y="120.1">Linking Interface</text>
<text x="195.5" y="120.1">Linking Interface</text>
<text x="200.9" y="123.4">1.0</text>
</g>
<text font-size="1.1" fill="#000080" x="20.8" y="61">LM2940 / SOT223 LDO</text>
<text font-size="1.1" x="209.3" y="124">1.0</text>
<g font-size="1">
<text x="205.7" y="17.5">1</text>
<text x="205.7" y="14.4">2</text>
<text x="205.7" y="15.4">3</text>
<text x="97.4" y="21.3">7</text>
<text x="100.5" y="18.7" transform="rotate(-90 100.5 18.7)">4</text>
<text x="103.7" y="22.4">5</text>
<text x="103.7" y="20.2">6</text>
<text x="205.7" y="21.3">2</text>
<text x="205.7" y="22.4">3</text>
<text x="100.5" y="25" transform="rotate(-90 100.5 25)">8</text>
<text x="205.7" y="24.5">1</text>
<text x="4" y="35.1">7</text>
<text x="4" y="34.1">2</text>
<text x="4" y="33">6</text>
<text x="4" y="32">1</text>
<text x="4" y="40.5">5</text>
<text x="4" y="39.4">9</text>
<text x="4" y="38.4">4</text>
<text x="4" y="37.3">8</text>
<text x="4" y="36.2">3</text>
<text x="128.3" y="40.5">3</text>
<text x="128.3" y="38.4">2</text>
<text x="131.5" y="36.8" transform="rotate(-90 131.5 36.8)">8</text>
<text x="134.7" y="39.4">1</text>
<text x="205.7" y="40.5">1</text>
<text x="205.7" y="37.3">2</text>
<text x="205.7" y="38.4">3</text>
<text x="131.5" y="43.1" transform="rotate(-90 131.5 43.1)">4</text>
<text x="205.7" y="46.9">1</text>
<text x="205.7" y="43.7">2</text>
<text x="205.7" y="44.8">3</text>
<text x="205.7" y="53.8">1</text>
<text x="205.7" y="50.6">2</text>
<text x="205.7" y="51.7">3</text>
<text x="210.4" y="58.6">1</text>
<text x="210.4" y="57.5">2</text>
<text x="8.3" y="62.4">1</text>
<text x="8.3" y="64.5">2</text>
<text x="20.6" y="62.4">1</text>
<text x="31.2" y="62.4">3</text>
<text x="24.8" y="68.2" transform="rotate(-90 24.8 68.2)">2</text>
<text x="27" y="68.2" transform="rotate(-90 27 68.2)">4</text>
<text x="39.2" y="66.6">1</text>
<text x="43.5" y="70.3" transform="rotate(-90 43.5 70.3)">2</text>
<text x="45.6" y="70.3" transform="rotate(-90 45.6 70.3)">4</text>
<text x="49.8" y="66.6">3</text>
<text x="117.1" y="76.8" transform="rotate(-90 117.1 76.8)">7</text>
<text x="145.4" y="75.7" transform="rotate(-90 145.4 75.7)">14</text>
<text x="209.9" y="77.3">3</text>
<text x="111.8" y="79.4">8</text>
<text x="117.1" y="83.7" transform="rotate(-90 117.1 83.7)">14</text>
<text x="120.2" y="80.5">9</text>
<text x="120.2" y="78.4">10</text>
<text x="140" y="78.4">8</text>
<text x="145.4" y="82.1" transform="rotate(-90 145.4 82.1)">7</text>
<text x="146.4" y="78.4">9</text>
<text x="209.9" y="79.4">1</text>
<text x="209.9" y="78.4">2</text>
<text x="171.5" y="89.6" transform="rotate(-90 171.5 89.6)">14</text>
<text x="191.8" y="88.6" transform="rotate(-90 191.8 88.6)">14</text>
<text x="169.9" y="92.2">11</text>
<text x="171.5" y="96" transform="rotate(-90 171.5 96)">7</text>
<text x="176.8" y="92.2">10</text>
<text x="188.6" y="90.1">1</text>
<text x="188.6" y="92.2">2</text>
<text x="191.8" y="94.9" transform="rotate(-90 191.8 94.9)">7</text>
<text x="197.1" y="91.2">3</text>
<text x="207.8" y="107.2">1</text>
<text x="207.8" y="108.2">2</text>
<text x="207.8" y="109.3">3</text>
</g>
<g font-size="1" fill="#004080">
<text x="22.4" y="63.1">IN</text>
<text x="27.8" y="63.1">OUT</text>
<text x="25.5" y="66.4" transform="rotate(-90 25.5 66.4)">G1</text>
<text x="27.7" y="66.4" transform="rotate(-90 27.7 66.4)">G2</text>
<text x="41.1" y="67.4">Vin</text>
<text x="44.2" y="68.5" transform="rotate(-90 44.2 68.5)">GND</text>
<text x="46.4" y="68.5" transform="rotate(-90 46.4 68.5)">GND</text>
<text x="46.6" y="67.4">Vout</text>
</g>
<g font-size=".9" fill="#000080">
<text x="98.7" y="9.1">C11</text>
<text x="98.7" y="10.6">100pF</text>
<text x="99.3" y="13.9">R15</text>
<text x="101.2" y="13.7">51k</text>
<text x="163.7" y="12.8">C13</text>
<text x="163.7" y="17.2">10uF</text>
<text x="168.1" y="13.9">R16</text>
<text x="168.6" y="16">51k</text>
<text x="87" y="19.7">C15</text>
<text x="97.1" y="24">TL072</text>
<text x="97.3" y="18.1">U1B</text>
<text x="163.7" y="19.7">C16</text>
<text x="168.1" y="20.8">R18</text>
<text x="168.6" y="22.9">51k</text>
<text x="205.4" y="19.2">TX_ECHOLINK</text>
<text x="211.8" y="20.6">J1</text>
<text x="87" y="24.1">10uF</text>
<text x="128.7" y="29.3">R1</text>
<text x="130.6" y="29.1">51k</text>
<text x="163.7" y="24.1">10uF</text>
<text x="205.4" y="26.1">TX_ALLSTAR</text>
<text x="211.8" y="27.5">J3</text>
<text x="0" y="30.4">P1</text>
<text x="116.3" y="35.8">1uF</text>
<text x="127.5" y="31.5">C1</text>
<text x="127.5" y="33.1">100nF</text>
<text x="152" y="31.5">C2</text>
<text x="152" y="35.8">10uF</text>
<text x="156.4" y="32.5">R2</text>
<text x="158.3" y="32.3">22k</text>
<text x="163.3" y="32.7">R3</text>
<text x="163.3" y="33.9">10k</text>
<text x="116.8" y="36.8">C3</text>
<text x="120.6" y="37.9">R4</text>
<text x="122.6" y="37.7">51k</text>
<text x="133.3" y="36.3">U1A</text>
<text x="146.7" y="37.9">C4</text>
<text x="151" y="38.9">R5</text>
<text x="153" y="38.7">22k</text>
<text x="157.5" y="39.1">R6</text>
<text x="157.5" y="40.3">10k</text>
<text x="0" y="43.3">CONNECTOR DB9</text>
<text x="127.3" y="43.8">C5</text>
<text x="129.1" y="44.7">4.7uF</text>
<text x="132.8" y="42.1">TL072</text>
<text x="139.7" y="44.8">C6</text>
<text x="144.1" y="45.9">R7</text>
<text x="146" y="45.7">7.5k</text>
<text x="146.7" y="42.2">10uF</text>
<text x="149.9" y="48">10k</text>
<text x="150.4" y="46.4">R8</text>
<text x="204.8" y="42.1">RX_ECHOLINK</text>
<text x="211.8" y="43.5">J2</text>
<text x="139.7" y="49.2">10uF</text>
<text x="204.3" y="48.5">RX_ALLSTAR</text>
<text x="211.8" y="49.9">J4</text>
<text x="204.8" y="56">RX_DTMF</text>
<text x="211.8" y="56">J8</text>
<text x="211.8" y="56.9">J5</text>
<text x="5" y="60.2">J9</text>
<text x="11.7" y="65">SB1245</text>
<text x="12.1" y="61.2">D3</text>
<text x="40.6" y="64.5">U5</text>
<text x="43.2" y="64.5">LM2936/SOT</text>
<text x="3.9" y="67.4">0.156 VH</text>
<text x="19.2" y="66.7">C12</text>
<text x="19.2" y="67.8">470nF</text>
<text x="35" y="68.5">22uF/Tant</text>
<text x="35.2" y="67.1">C9</text>
<text x="89.6" y="68.3">1N4148</text>
<text x="92.3" y="69.1">D1</text>
<text x="139.2" y="72">C8</text>
<text x="186.8" y="68.8">R9</text>
<text x="188.7" y="68.6">7.5k</text>
<text x="193.2" y="71.5">R11</text>
<text x="41.2" y="73.6">C17</text>
<text x="41.2" y="74.9">100nF</text>
<text x="54" y="73.6">C14</text>
<text x="54" y="74.9">10uF</text>
<text x="57.1" y="72.5">R10</text>
<text x="57.1" y="73.8">51k</text>
<text x="120.1" y="75.8">U3C</text>
<text x="120.1" y="77.1">74HC08</text>
<text x="139.2" y="73.6">100nF</text>
<text x="193.2" y="72.7">5.1k</text>
<text x="211.2" y="75.8">J6</text>
<text x="57.1" y="78.4">R13</text>
<text x="57.1" y="79.7">51k</text>
<text x="146.3" y="82.9">U2D</text>
<text x="146.3" y="81.6">74HC04</text>
<text x="184.6" y="86.4">C10</text>
<text x="187.2" y="84.8">100nF</text>
<text x="194.1" y="88">74HC08</text>
<text x="194.7" y="86.9">U3A</text>
<text x="166.4" y="94.4">74HC04</text>
<text x="167" y="90.7">U2E</text>
<text x="89.1" y="111.5">1N4148</text>
<text x="91.2" y="110.4">D2</text>
<text x="209.1" y="111.8">J7</text>
</g>
<g font-size=".9" fill="#00f">
<text x="164.6" y="14.3" transform="rotate(-90 164.6 14.3)">+</text>
<text x="88.2" y="21.9" transform="rotate(90 88.2 21.9)">+</text>
<text x="102.7" y="20.3" transform="rotate(-180 102.7 20.3)">-</text>
<text x="102.7" y="22.4" transform="rotate(-180 102.7 22.4)">+</text>
<text x="164.6" y="21.2" transform="rotate(-90 164.6 21.2)">+</text>
<text x="152.9" y="33" transform="rotate(-90 152.9 33)">+</text>
<text x="117.7" y="38.3" transform="rotate(-90 117.7 38.3)">+</text>
<text x="130.6" y="38.4" transform="rotate(-180 130.6 38.4)">-</text>
<text x="130.6" y="40.6" transform="rotate(-180 130.6 40.6)">+</text>
<text x="147.6" y="39.4" transform="rotate(-90 147.6 39.4)">+</text>
<text x="127.8" y="46.6" transform="rotate(-90 127.8 46.6)">+</text>
<text x="140.6" y="46.3" transform="rotate(-90 140.6 46.3)">+</text>
<text x="33.9" y="67">+</text>
<text x="52.6" y="73.6">+</text>
</g>
<g font-size=".9">
<text x="110.7" y="22.7">+4.5V</text>
<text x=".3" y="27.8">DB9 from NHRC2</text>
<text x="8.8" y="31.6">Equipment Gnd</text>
<text x="130.9" y="32.3">+9V</text>
<text x="63.5" y="62.8">+9V</text>
<text x="63.5" y="67.1">+3.3V</text>
<text x="63.5" y="75.6">+4.5V</text>
<text x="144.2" y="72.9">+5V</text>
<text x="190.6" y="83.5">+5V</text>
<text x="175.3" y="118.5">Project Title</text>
<text x="194.6" y="118.6">Page Title</text>
<text x="194.8" y="116.4">Engr.:</text>
<text x="175.3" y="124.8">Date:</text>
<text x="175.4" y="121.7">Size</text>
<text x="179.2" y="121.7">Project File</text>
<text x="181.5" y="124.8">Sunday, May 17, 2015</text>
<text x="196.5" y="124.8">Sheet</text>
<text x="199.9" y="121.7">Project Rev</text>
<text x="200.6" y="124.8">1</text>
<text x="203" y="124.8">of</text>
<text x="205.9" y="124.8">1</text>
<text x="208.8" y="121.7">Page Rev</text>
</g>
<g font-size=".9" fill="#f00">
<text x="175.2" y="21.4">TX_A</text>
<text x="7.7" y="34.1">AudioOut</text>
<text x="7.7" y="36.3">Audio_Aux</text>
<text x="8.2" y="37.4">INHIBIT</text>
<text x="8.8" y="40.5">COS</text>
<text x="9.3" y="39.5">PTT</text>
<text x="110.8" y="38.4">Audio_Aux</text>
<text x="194.4" y="37.4">RX_E</text>
<text x="132" y="47.5">GND</text>
<text x="194.4" y="43.8">RX_A</text>
<text x="193.3" y="50.7">DTMF_Audio</text>
<text x="199.2" y="57.6">INHIBIT</text>
<text x="206.1" y="58.7">Digital_GND</text>
<text x="86.7" y="69.4">COS</text>
<text x="106.9" y="79.5">PTT</text>
<text x="123.3" y="80.5">PTT_A</text>
<text x="203.3" y="78.4">PTT_E</text>
<text x="71.7" y="109.4">COS</text>
<text x="128.1" y="108.3">PTT_A</text>
<text x="197.7" y="109.4">COS_ALLSTAR</text>
</g>
</svg>
